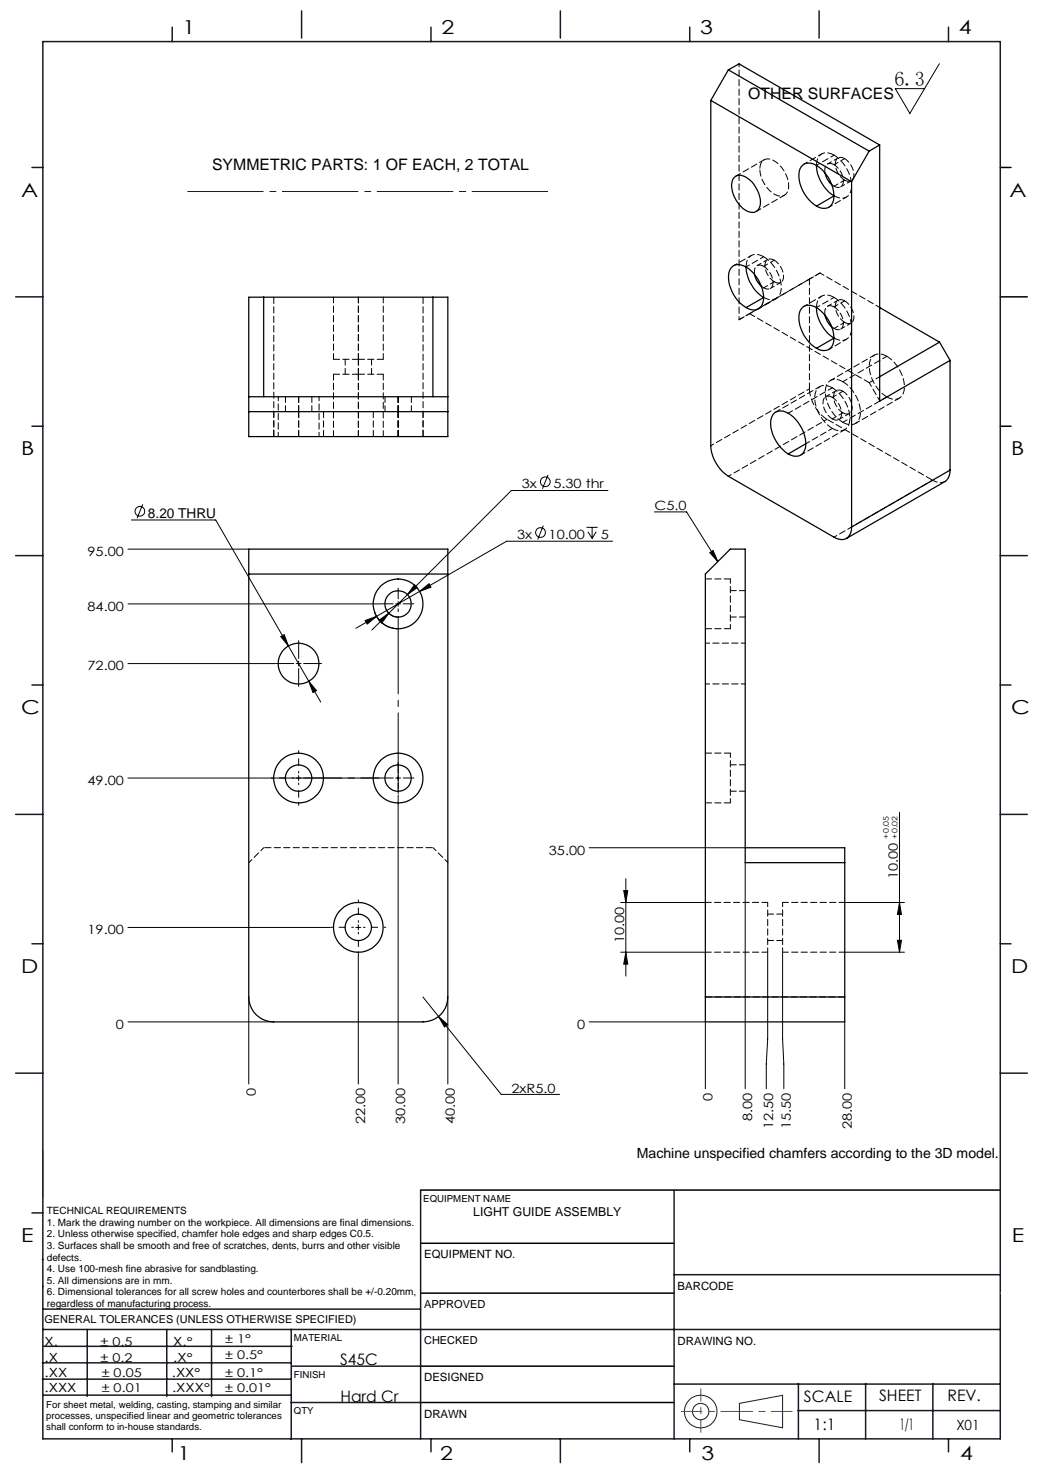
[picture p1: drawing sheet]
<svg xmlns="http://www.w3.org/2000/svg" width="210mm" height="297mm" viewBox="0 0 210 297" stroke-linecap="round" stroke-linejoin="round" font-family="sans-serif">
<g fill="none" stroke="#000" stroke-width=".2">
<path d="M188.8 12.8l-6 10-2.9-5h5.9M110.1 95.4l-1.1 2.8M122.2 98.6h-19.4l-24.7 24.6M25.7 110.3h24.2M26.4 104.5h17l21.1 36.6M28.7 101.3l-1.1 2.8M83.3 117.5l.6 .6-2 1.4zM84.3 118.8l1.9-1.5 .4 .7zM84.3 118.8l-8.6 5.1M109.2 105.6l-1.1 2.8M117.9 106h2.2M118.1 106.9l.9 1.3"/>
<path d="M119 106v2.2M119.8 106.9l-.8 1.3M123.1 108.8h-21.3l-17.5 10M131.5 102.9h6.5l6.3 10M142.6 111.1l.7-.5 1 2.3zM25.7 121.4h51.1M25.7 133.3h29.6M56.4 127.9l.7-.4 .9 2.3zM59.5 133.3h1M60 132.9v.9M62.1 136.9l1.5 1.9-.7 .4zM73.4 124.7l2.3-.8-1.9 1.5z"/>
<path d="M75.2 122.9a5 5 0 0 0 4.7 3.5M75.7 123.9l-4.2 2.4M76.2 124.6l1.9-1.4-1.4 2zM77.6 122.4a2.76 2.76 0 0 0 2.3 1.6M78.1 123.2l-3.4 3.4M79.5 121.4h1M80 120.9v.9M25.7 156.3h51.1M60 155.9v.9M79.5 156.3h1M80 155.9v.9M80 160.5v57.3"/>
<path d="M118.4 170.4h31.2M125.3 179h.9l-.4 2.4zM125.8 176.6v19.5M149.8 173.5v45.3M180.8 163.2v28.1M25.7 186.4h40.7M71.5 186.4h1M72 191.9v25.9M72 185.8v1.1M124.7 181.4h16.9M124.7 191.3h16.9M125.8 191.3l.4 2.4h-.9z"/>
<path d="M154.3 191.4v17.4l-.3 5v5M157.3 191.4v17.4l.2 5v5M169.9 181.4h11.9M169.9 191.3h11.9M180.3 188.9h.9l-.4 2.4zM180.8 181.4l.4 2.4h-.9zM25.7 205.3h29.2M50 200.4v17.4M85 200.3l3.1 4M88.1 204.3l1.9 1.6-.7 .5zM88.1 204.3l12.6 15.6h11.8M90 200.4v17.4"/>
<path d="M118.4 205.3h23.2M141.7 205.5v13.3M169.8 205.5v13.3"/>
<circle cx="109.6" cy="96.8" r=".98"/>
<circle cx="28.1" cy="102.7" r=".97"/>
<circle cx="108.6" cy="107" r=".98"/>
</g>
<g fill="none" stroke="#191924" stroke-width=".2">
<path d="M8.6 231.2v9.4M148.6 282l8.7-1.6v6.5l-8.7-1.6z"/>
<circle cx="140.8" cy="283.7" r="3.3"/>
<circle cx="140.8" cy="283.7" r="1.64"/>
</g>
<path d="M59 133.3h-3.6M60 132.3v-3.6M60 134.3v3.6M61 133.3h3.6M79 121.3h-2.1M80 120.3v-2.1M81 121.3h2.2M79 156.3h-2.1M80 155.3v-2.1M80 157.3v2.2M81 156.3h2.2" fill="none" stroke="#000" stroke-width=".2" stroke-dasharray="15.2 1.3 1.3 1.3"/>
<path d="M80 122.3v38" fill="none" stroke="#000" stroke-width=".2" stroke-dasharray="15.2 1.3 1.3 1.3" stroke-dashoffset="-1.9"/>
<path d="M59 156.3h-4.5M60 155.3v-4.5M60 157.3v4.5M71 186.3h-4.5M72 185.3v-4.5M72 187.3v4.5M73 186.3h4.5" fill="none" stroke="#000" stroke-width=".2" stroke-dasharray="15.2 1.3 1.3 1.3" stroke-dashoffset="14.9"/>
<path d="M61 156.3h15.2" fill="none" stroke="#000" stroke-width=".2" stroke-dasharray="15.2 1.3 1.3 1.3" stroke-dashoffset="7.6"/>
<path d="M201 33.7h2.2M201 59.7h5.4M201 85.7h2.2M84.5 239.1h116.5M84.6 259.9h50.9M84.6 249.8h50.9M84.6 274.5h50.9M84.5 281.8h51" fill="none" stroke="#000" stroke-width=".3"/>
<path d="M136.9 283.6h22.3" fill="none" stroke="#f00" stroke-width=".2" stroke-dasharray="6.3 1.3 1.3 1.3" stroke-dashoffset="2.2"/>
<path d="M140.8 287.8v-8.7" fill="none" stroke="#f00" stroke-width=".2" stroke-dasharray="6.3 1.3 1.3 1.3" stroke-dashoffset="3.9"/>
<g fill="none" stroke="#191924" stroke-width=".3">
<path d="M8.6 8.4h192.4v280.7h-192.4zM34.6 5.5v2.9M60.6 2.2v5.5M86.6 5.5v2.9M112.6 2.2v5.5M138.6 5.5v2.9M164.6 2.2v5.5M190.6 5.5v2.9M6.4 33.7h2.2M3.1 59.7h5.5M6.4 85.7h2.2M3.1 111.7h5.5"/>
<path d="M201 111.7h5.4M6.4 137.7h2.2M201 137.7h2.2M3.1 163.7h5.5M201 163.7h5.4M6.4 189.6h2.2M201 189.6h2.2M3.1 215.6h5.5M201 215.6h5.4M84.5 239.1v50M135.5 239.1v50M6.4 243.7h2.2"/>
<path d="M8.5 253.1h.1M8.6 258.5h.1M135.5 256.1h65.5M8.5 277.1h49.9M8.5 273.9h49.9M8.6 267.2h192.4M8.6 263.1h75.9M8.8 270.5h49.9M17.5 267.2v13.4M33.5 267.2v13.4M42.5 267.2v13.4M58.5 267.2v22"/>
<path d="M58.6 274.5h26M135.5 278.1h65.5M160.4 278v11.1M174 278v11.1M187.5 278v11.1M8.8 280.3h49.7M34.6 289.1v2.6M58.5 281.8h26M60.6 289.1v4.8M86.6 289.1v2.6M112.6 289.1v4.8M138.6 289.1v2.6"/>
<path d="M160.4 283.5h40.5M164.6 289.1v4.8M190.6 289.1v2.6"/>
</g>
<path d="M201 259.9h.1" fill="none" stroke="#c0c0c0" stroke-width=".2"/>
<path d="M36.5 38.5h74.8" fill="none" stroke="#00f" stroke-width=".2" stroke-dasharray="15.2 1.3 1.3 1.3" stroke-dashoffset="-1.2"/>
<g fill="#000">
<path d="M76.2 124.6l.5 .6 1.4-2zM83.3 117.5l-1.4 2 2-1.4zM73.4 124.7l.4 .7 1.9-1.5zM84.3 118.8l2.3-.8-.4-.7zM88.1 204.3l1.2 2.1 .7-.5zM62.1 136.9l.8 2.3 .7-.4zM56.4 127.9l1.6 1.9-.9-2.3zM142.6 111.1l.7-.5 1 2.3z"/>
<path d="M125.3 179h.9l-.4 2.4zM125.8 191.3l.4 2.4h-.9zM180.8 181.4l.4 2.4h-.9zM180.3 188.9h.9l-.4 2.4z"/>
</g>
<g fill="none" stroke="#000" stroke-width=".25">
<path d="M146.4 14l-3.6 6.2M146.4 14l28.3 16.4M146.4 14l2.1-1.2 28.3 16.3M142.8 20.2v69.4a8 8 0 0 0 3.6 6.1l21.2 12.2a2.15 2.15 0 0 0 2.5 .3 2.15 2.15 0 0 0 1-2.3M142.8 20.2l28.3 16.3M147.6 35.6a1.9 1.9 0 0 1 2.5 .2 5.9 5.9 0 0 1 2.5 5.8 1.64 1.64 0 0 1-2.5 .8 6.2 6.2 0 0 1-3-5.6l.3-.9zM164.1 33.2a2.12 2.12 0 0 0-2.4-.3 2.12 2.12 0 0 0-1.2 2.1 7.6 7.6 0 0 0 3.6 6.4M164.1 33.2a7.3 7.3 0 0 1 3.3 7.5 2.1 2.1 0 0 1-3.3 .7M164.1 33.2a7.6 7.6 0 0 0 3.5 6.2l-3.5 2M165.8 34.7l.4 1.2 .9 1.2M171.1 36.5v69.4M174.7 30.4l-3.6 6.1"/>
<path d="M176.8 29.1l-2.1 1.3M176.8 29.1v51.5l14.1-8.2M50 59.7h40v28h-40zM53 59.7v20M87 59.7v20M149.9 53.7a2.08 2.08 0 0 0-3.4 1.1 7.3 7.3 0 0 0 3.4 7M149.9 53.7a7.5 7.5 0 0 1 3.5 6.9 1.94 1.94 0 0 1-2.9 1.5l-.6-.3M149.9 53.7a7.6 7.6 0 0 0 3.6 6.1l-3.6 2M151.6 55.2l.4 1.1 1 1.2M50 79.7h40M164.1 61.8a2.12 2.12 0 0 0-2.4-.3 2.12 2.12 0 0 0-1.2 2.1 7.6 7.6 0 0 0 3.6 6.4M164.1 61.8a7.3 7.3 0 0 1 3.3 7.5 2.1 2.1 0 0 1-3.3 .7"/>
<path d="M164.1 61.8a7.6 7.6 0 0 0 3.5 6.1l-3.5 2.1M165.8 63.3l.4 1.2 .9 1.2M176.8 61.8l12 7M188.8 68.8l-12 6.9M188.8 68.8l2.1 3.6M190.9 72.4v22.1M50 82.7h40M155.6 83a2.62 2.62 0 0 1 3.3 .4 7.4 7.4 0 0 1 3 6.6 2.09 2.09 0 0 1-3.5 1.2 7.6 7.6 0 0 1-3.5-7l.4-.9zM161.9 89.2l-3.5 2M190.9 94.5a2.65 2.65 0 0 1-1 2.3l-19.8 11.4M190.9 94.5l-19.8 11.4M50 110.3h40v90a4.9 4.9 0 0 1-5 5h-30a5 5 0 0 1-5-5z"/>
<path d="M50 115.4h40M149.8 170.4h20v29.9M169.8 173.4h-20v-63.1h-3l-5.1 5.1v84.9M141.7 200.3v5h28.1v-5M141.7 200.3h28.1"/>
<circle cx="60" cy="133.4" r="4.1"/>
<circle cx="80" cy="121.4" r="5"/>
<circle cx="80" cy="121.4" r="2.65"/>
<circle cx="60" cy="156.3" r="5"/>
<circle cx="60" cy="156.4" r="2.65"/>
<circle cx="80" cy="156.4" r="5"/>
<circle cx="80" cy="156.4" r="2.65"/>
<circle cx="72" cy="186.3" r="5"/>
<circle cx="72" cy="186.3" r="2.65"/>
</g>
<g fill="none" stroke="#000" stroke-width=".2" stroke-dasharray="1.3 .6" stroke-dashoffset=".4">
<path d="M167.6 33.1l2.1-1.2M167.6 37.4l2.1-1.2M168.4 31.7l-2.1 1.3M168.9 37.6l2.2-1.3M153.5 53.5l2.1-1.2M153.5 57.8l2.1-1.2M154.3 52.2l-2.2 1.2M154.8 58l2.1-1.3M162.7 56.1l2.1-1.2M164.8 54.9l12 6.9M55.9 79.7v8M150.6 63l-2.1 1.2"/>
<path d="M167.6 61.7l2.1-1.2M167.6 66l2.1-1.2M168.1 78.5l-2.2 1.2M168.4 60.3l-2.1 1.2M168.9 66.1l2.2-1.2M169.4 78.6l-2.1 1.2M174.7 76.9l2.1-1.2M64.1 87.7v-8M162 89.2l5.3-3.1M168.6 84.3l2.1-1.2M169.4 82.9l-2.1 1.3M176.8 80.6l-2.1-3.7"/>
<path d="M141.8 137.4h8M146.8 126.3v-10M149.8 129.2h-8M53 170.3l-3 3M90 173.3l-3-3M146.8 161.3v-10M154.3 191.3v-10M157.3 181.3v10"/>
</g>
<path d="M152.7 34a1.74 1.74 0 0 1 .7-1.8 1.74 1.74 0 0 1 2 0 5.9 5.9 0 0 1 2.9 6.1 1.78 1.78 0 0 1-2.9 .6 6.5 6.5 0 0 1-2.7-4.9M166.2 84.3a7.8 7.8 0 0 1-3.5-6.2M187.4 96.5l-21.2-12.2M53 170.3h34" fill="none" stroke="#000" stroke-width=".2" stroke-dasharray="1.3 .6" stroke-dashoffset="-.2"/>
<g fill="none" stroke="#000" stroke-width=".2" stroke-dasharray="1.3 .6">
<path d="M167.6 39.3a2.12 2.12 0 0 0 2.4 .4 2.12 2.12 0 0 0 1.1-2.1 7.7 7.7 0 0 0-3.5-6.4M167.6 37.4l-.4-.3M55 59.7v28M153.5 59.8a2.12 2.12 0 0 0 2.3 .3 2.12 2.12 0 0 0 1.2-2.1 7.7 7.7 0 0 0-3.5-6.4M153.5 57.8l-.5-.3M67 72.2h5M72 72.2h5M72 75.2h-5M77 75.2h-5M167.3 77.9a2.12 2.12 0 0 0-2.4-.3 2.12 2.12 0 0 0-1.2 2.1 7.7 7.7 0 0 0 3.6 6.4M167.6 67.9a2.12 2.12 0 0 0 2.4 .3 2.12 2.12 0 0 0 1.1-2 7.7 7.7 0 0 0-3.5-6.4M167.6 66l-.4-.3"/>
<path d="M169.4 76.7a7.5 7.5 0 0 1 3.4 7 2.06 2.06 0 0 1-3.4 1.2M178.2 79.8a2.12 2.12 0 0 0 2.4 .3 2.12 2.12 0 0 0 1.1-2.1 7.7 7.7 0 0 0-3.5-6.4M178.2 71.6a2.12 2.12 0 0 0-2.3-.3 2.12 2.12 0 0 0-1.2 2 7.7 7.7 0 0 0 3.5 6.5M55 82.7v5M60 87.7v-5M65 87.7v-5M75 82.7v5M80 87.7v-5M85 87.7v-28M85 87.7v-5M167.3 86.1a2.12 2.12 0 0 0 2.3 .3 2.12 2.12 0 0 0 1.2-2.1 7.7 7.7 0 0 0-3.5-6.4M169.4 84.9a7.5 7.5 0 0 1-3.5-7 2.06 2.06 0 0 1 3.5-1.2"/>
<path d="M141.8 116.3h5M141.8 126.3h5M141.8 151.3h5M141.8 161.3h5M141.8 200.3h28"/>
</g>
<g fill="none" stroke="#000" stroke-width=".2" stroke-dasharray="1.3 .6" stroke-dashoffset=".1">
<path d="M67 59.7v12.5M72 59.7v12.5M164.8 54.9l-14.2 8.1M57.4 79.7v3M67 75.2v12.5M69.4 72.2v3M72 72.2v3M74.7 75.2v-3M77 72.2v-12.5M77.4 79.7v3M148.5 64.2l14.2-8.1M150.6 63l24.1 13.9"/>
<path d="M162.7 78.1v-22M60 82.7v-3M62.7 82.7v-3M72 87.7v-12.5M77 87.7v-12.5M80 82.7v-3M82.7 82.7v-3M146.8 118.7h3M146.8 124h3M146.8 153.7h3M146.8 159h3M141.8 181.3h12.5"/>
<path d="M141.8 191.3h12.5M157.3 189h-3M157.3 183.7h-3M169.8 191.3h-12.5M169.8 181.3h-12.5"/>
</g>
<path d="M164.1 33.2l3.5-2M165.1 30.9l-3.5 2.1M149.9 53.6l3.6-2M151 51.3l-3.6 2.1M165.1 59.5l-3.5 2.1M166.6 41.6l3.5-2M152.4 62l3.6-2M164.1 61.8l3.5-2M166.6 70.2l3.5-2" fill="none" stroke="#000" stroke-width=".2" stroke-dasharray="1.3 .6" stroke-dashoffset=".5"/>
<path d="M165.8 34.7l-.1-.3a1.18 1.18 0 0 1 .5-1.4 1.18 1.18 0 0 1 1.4 .1M167.6 31.2a2.16 2.16 0 0 0-2.5-.3 2.16 2.16 0 0 0-1 2.3M151.6 55.1v-.3a1.18 1.18 0 0 1 .4-1.3 1.18 1.18 0 0 1 1.5 0M153.5 51.6a2.16 2.16 0 0 0-2.5-.3 2.16 2.16 0 0 0-1.1 2.3M167.6 59.8a2.16 2.16 0 0 0-2.5-.3 2.16 2.16 0 0 0-1 2.3M165.8 63.3l-.1-.3a1.18 1.18 0 0 1 .5-1.4 1.18 1.18 0 0 1 1.4 .1" fill="none" stroke="#000" stroke-width=".2" stroke-dasharray="1.3 .6" stroke-dashoffset="-.1"/>
<g fill="none" stroke="#000" stroke-width=".2" stroke-dasharray="1.3 .6" stroke-dashoffset=".2">
<path d="M153.5 32.1l-5.6 3.3M167.6 33.1a3.6 3.6 0 0 1 1.6 4.2 1.12 1.12 0 0 1-1.6 .1M169.7 36.2a1.18 1.18 0 0 0 1.5 .1 1.18 1.18 0 0 0 .4-1.4l-.2-1-.6-1-1.1-1M169.7 31.9a1.18 1.18 0 0 0-1.4-.1 1.18 1.18 0 0 0-.4 1.4l.2 1 .5 1 1.1 1M152 42.5l5.6-3.3M153.5 53.5a3.6 3.6 0 0 1 1.6 4.2 1.12 1.12 0 0 1-1.6 .1M155.6 56.6a1.18 1.18 0 0 0 1.4 .1 1.18 1.18 0 0 0 .5-1.4l-.3-1-.5-1-1.1-1M155.6 52.3a1.18 1.18 0 0 0-1.4-.1 1.18 1.18 0 0 0-.5 1.4l.3 1 .5 1 1.1 1M167.3 79.8a3.6 3.6 0 0 1 1.6 4.2 1.12 1.12 0 0 1-1.6 .2M167.6 61.7a3.6 3.6 0 0 1 1.6 4.2 1.12 1.12 0 0 1-1.6 .1M169.4 78.6a1.18 1.18 0 0 0-1.5 0 1.18 1.18 0 0 0-.4 1.3l.3 1 .5 1 1.1 1M169.7 64.8a1.18 1.18 0 0 0 1.5 0 1.18 1.18 0 0 0 .4-1.3l-.2-1-.6-1-1.1-1"/>
<path d="M169.7 60.5a1.18 1.18 0 0 0-1.4-.1 1.18 1.18 0 0 0-.4 1.4l.2 1 .5 .9 1.1 1.1M167.3 84.2a3.6 3.6 0 0 1-1.7-4.2 1.12 1.12 0 0 1 1.7-.2M169.4 82.9a1.18 1.18 0 0 0 1.4 .1 1.18 1.18 0 0 0 .4-1.4l-.2-1-.5-.9-1.1-1.1"/>
</g>
<path d="M148.5 64.2v-51.4M142.9 89.6l19.8-11.5M166.2 84.3l-19.8 11.4M167.6 107.9l19.8-11.4" fill="none" stroke="#000" stroke-width=".2" stroke-dasharray="1.3 .6" stroke-dashoffset=".6"/>
<path d="M164.8 77.7l-8.9 5.1M175.7 71.4l-8.8 5.1M178.2 79.8l-8.8 5.1M178.2 71.6l-8.8 5.1M158.4 83l8.9-5.1M160.9 91.4l8.9-5.1M171.9 85.1l8.8-5.1M189.9 96.7a2.41 2.41 0 0 1-2.5-.2" fill="none" stroke="#000" stroke-width=".2" stroke-dasharray="1.3 .6" stroke-dashoffset=".3"/>
<text font-size="4.1" x="179.7" y="17.2">6.3</text>
<g font-size="3.9">
<text x="36.7" y="6.9">1</text>
<text x="88.7" y="6.9">2</text>
<text x="140.7" y="6.9">3</text>
<text x="192.7" y="6.9">4</text>
<text x="4.2" y="39.5">A</text>
<text x="202.9" y="39.5">A</text>
<text x="4.2" y="91.5">B</text>
<text x="203.2" y="91.5">B</text>
<text x="4.2" y="143.5">C</text>
<text x="203.2" y="143.5">C</text>
<text x="4.2" y="195.5">D</text>
<text x="203.2" y="195.5">D</text>
<text x="4.2" y="249.6">E</text>
<text x="203.3" y="249.6">E</text>
<text x="35.7" y="293.4">1</text>
<text x="88.4" y="293.4">2</text>
<text x="141" y="293.4">3</text>
<text x="193" y="293.4">4</text>
</g>
<g font-size="3.2">
<text x="150.4" y="20">OTHER SURFACES</text>
<text x="42.6" y="34.2">SYMMETRIC PARTS: 1 OF EACH, 2 TOTAL</text>
<text x="68.4" y="274.2">S45C</text>
<text x="68.4" y="281.7">Hard Cr</text>
<text x="161.6" y="281.7">SCALE</text>
<text x="176.7" y="281.5">SHEET</text>
<text x="190.4" y="281.5">REV.</text>
<text x="163.5" y="287.3">1:1</text>
<text x="180.8" y="287.3">1/1</text>
</g>
<g font-size="2.8">
<text x="128" y="232.7">Machine unspecified chamfers according to the 3D model.</text>
<text x="192.2" y="287.3">X01</text>
</g>
<text font-size="2.7" x="29.7" y="104.1">8.20 THRU</text>
<g font-size="2.6">
<text x="104.9" y="98.1">3x</text>
<text x="111.2" y="98.1">5.30 thr</text>
<text x="131.5" y="102.5">C5.0</text>
<text x="17.6" y="111.7">95.00</text>
<text x="103.9" y="108.3">3x</text>
<text x="110.3" y="108.3">10.00</text>
<text x="120.7" y="108.3">5</text>
<text x="17.6" y="122.7">84.00</text>
<text x="17.6" y="134.7">72.00</text>
<text x="17.6" y="157.7">49.00</text>
<text x="110.3" y="171.7">35.00</text>
<text x="180.4" y="176.6" transform="rotate(-90 180.4 176.6)">10.00</text>
<text x="17.6" y="187.7">19.00</text>
<text x="125.4" y="189.5" transform="rotate(-90 125.4 189.5)">10.00</text>
<text x="23.3" y="206.7">0</text>
<text x="116" y="206.7">0</text>
<text x="51.4" y="220.3" transform="rotate(-90 51.4 220.3)">0</text>
<text x="102.8" y="219.6">2xR5.0</text>
<text x="143.2" y="221.2" transform="rotate(-90 143.2 221.2)">0</text>
<text x="73.4" y="225.9" transform="rotate(-90 73.4 225.9)">22.00</text>
<text x="81.4" y="225.9" transform="rotate(-90 81.4 225.9)">30.00</text>
<text x="91.4" y="225.9" transform="rotate(-90 91.4 225.9)">40.00</text>
<text x="151.2" y="225.3" transform="rotate(-90 151.2 225.3)">8.00</text>
<text x="155.4" y="226.9" transform="rotate(-90 155.4 226.9)">12.50</text>
<text x="158.9" y="226.9" transform="rotate(-90 158.9 226.9)">15.50</text>
<text x="171.2" y="226.9" transform="rotate(-90 171.2 226.9)">28.00</text>
</g>
<g font-size="2.5">
<text x="95.1" y="244.4">LIGHT GUIDE ASSEMBLY</text>
<text x="8.9" y="273.6">.X</text>
<text x="8.9" y="270.4">X.</text>
<text x="34.8" y="273.7">.X°</text>
<text x="34.8" y="270.5">X.°</text>
<text x="9" y="276.7">.XX</text>
<text x="9" y="279.7">.XXX</text>
<text x="34.5" y="276.7">.XX°</text>
<text x="34.6" y="279.8">.XXX°</text>
</g>
<g font-size="2.4">
<text x="45.2" y="270">± 1°</text>
<text x="20.2" y="270.4">± 0.5</text>
<text x="20.2" y="273.7">± 0.2</text>
<text x="45.2" y="273.2">± 0.5°</text>
<text x="20.4" y="279.7">± 0.01</text>
<text x="20.4" y="276.7">± 0.05</text>
<text x="45.2" y="276.7">± 0.1°</text>
<text x="45.2" y="279.7">± 0.01°</text>
</g>
<g font-size="2.3">
<text x="85.2" y="252.9">EQUIPMENT NO.</text>
<text x="136.2" y="259.2">BARCODE</text>
<text x="136.2" y="270.2">DRAWING NO.</text>
<text x="85.2" y="277.6">DESIGNED</text>
<text x="85.2" y="284.9">DRAWN</text>
</g>
<g font-size="2.2">
<text x="85.2" y="262.8">APPROVED</text>
<text x="8.9" y="265.9">GENERAL TOLERANCES (UNLESS OTHERWISE SPECIFIED)</text>
<text x="85.2" y="270.1">CHECKED</text>
</g>
<g font-size="2">
<text x="9.4" y="244">TECHNICAL REQUIREMENTS</text>
<text x="9.4" y="246.3">1. Mark the drawing number on the workpiece. All dimensions are final dimensions.</text>
<text x="9.4" y="248.6">2. Unless otherwise specified, chamfer hole edges and sharp edges C0.5.</text>
<text x="9.4" y="251">3. Surfaces shall be smooth and free of scratches, dents, burrs and other visible</text>
<text x="9.4" y="253.3">defects.</text>
<text x="9.4" y="255.6">4. Use 100-mesh fine abrasive for sandblasting.</text>
<text x="9.4" y="258">5. All dimensions are in mm.</text>
<text x="9.4" y="260.3">6. Dimensional tolerances for all screw holes and counterbores shall be +/-0.20mm,</text>
<text x="9.4" y="262.6">regardless of manufacturing process.</text>
</g>
<g font-size="1.9">
<text x="85.1" y="241.5">EQUIPMENT NAME</text>
<text x="59.1" y="269.5">MATERIAL</text>
<text x="59.1" y="276.9">FINISH</text>
<text x="9.3" y="282.9">For sheet metal, welding, casting, stamping and similar</text>
<text x="9.3" y="285.2">processes, unspecified linear and geometric tolerances</text>
<text x="9.3" y="287.4">shall conform to in-house standards.</text>
<text x="59.1" y="284.2">QTY</text>
</g>
<g font-size="1.5">
<text x="178.6" y="168.5" transform="rotate(-90 178.6 168.5)">+0.05</text>
<text x="180.3" y="168.5" transform="rotate(-90 180.3 168.5)">+0.02</text>
</g>
</svg>
